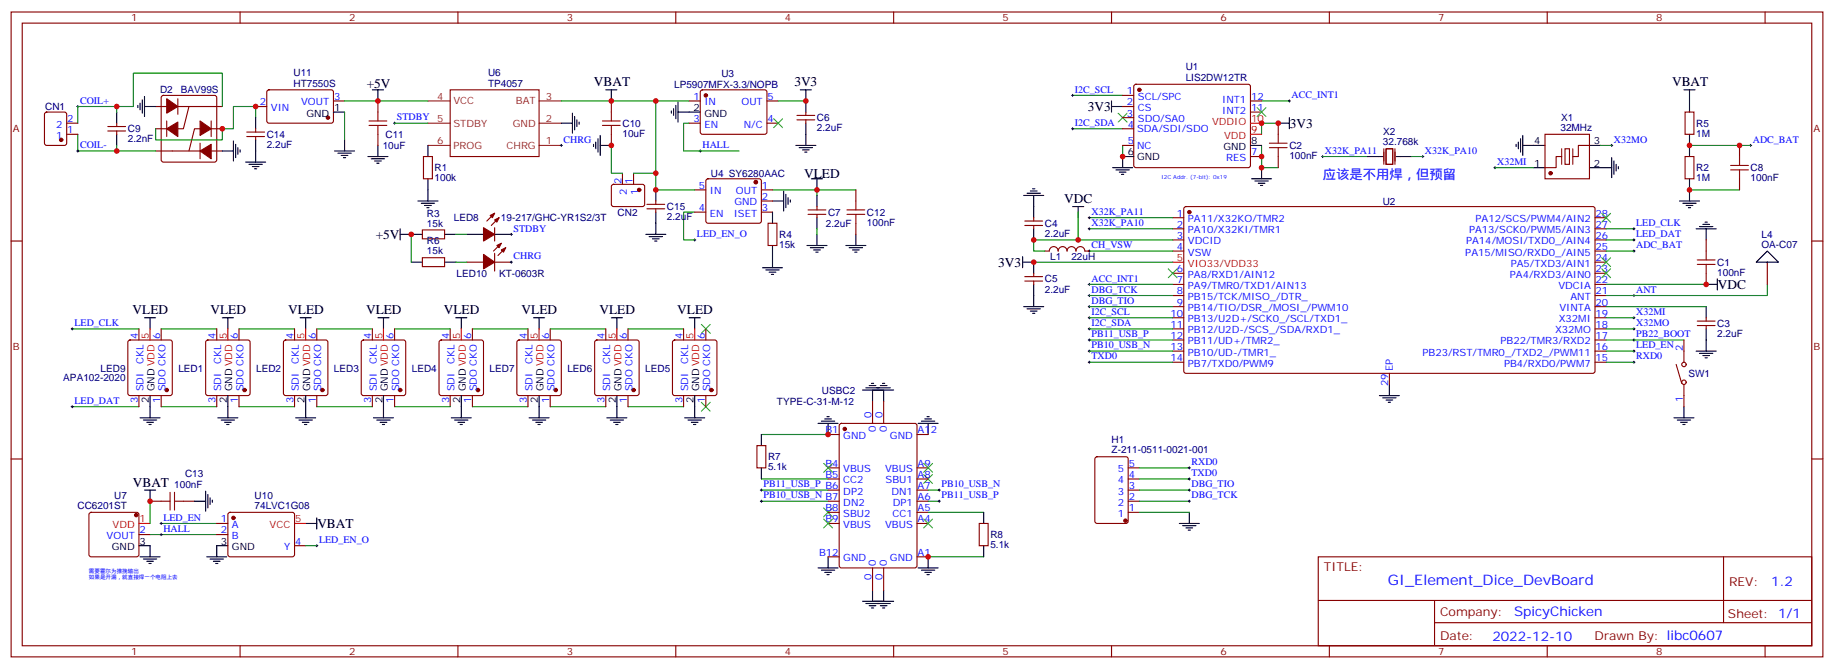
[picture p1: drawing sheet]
<svg xmlns="http://www.w3.org/2000/svg" width="582mm" height="212mm" viewBox="0 0 582 212" stroke-linecap="round" stroke-linejoin="round" font-family="sans-serif">
<g fill="none" stroke="#008700" stroke-width=".35">
<path d="M37 33.8v1.8M70.6 33.8v-10.6h-28.3v10.6h-17.6v5.3M81.1 37.3v-3.5h-7v7.1h-3.5v3.5h-21.2v-3.5M109.4 32h26.4M109.4 35.6v8.8M125.2 39.1h10.6M178.2 32h40.5M208.1 32v28.3h12.4M218.7 39.1h-1.7v8.8h17.6M246.9 32h8.9M340.4 30.3h15.9M400.4 32h8.8"/>
<path d="M405.7 39.1h-5.3v3.5M24.7 42.6v5.3h24.7M37 46.1v1.8M194 46.1v8.9h3.6M201.1 55h7M340.4 40.9h15.9M356.3 46.1v3.6M400.4 46.1v7.1h5.3M419.8 49.7h14.1M448 49.7h3.6M474.5 53.2h12.3M508 46.1h3.5"/>
<path d="M536.2 46.1h19.4M130.5 74.4v8.8M144.6 74.4h3.6M220.5 67.3h-3.5v8.8h3.5M245.2 60.3h14.1v1.7M259.3 60.3h12.3M259.3 72.6v1.8M342.2 67.3v8.8M345.7 72.6h26.5M345.7 69.1h26.5M345.7 79.7h26.5M372.2 76.1h-44.1v3.6h3.5"/>
<path d="M509.8 72.6h8.8M509.8 79.7h8.8M509.8 76.1h8.8M536.2 60.3h15.9M144.6 83.2h3.6M328.1 83.2h44.1M345.7 93.8h26.5M345.7 97.3h26.5M345.7 90.2h26.5M509.8 90.2h31.7M509.8 97.3h31.7M560.9 90.2v3.6h-51.1"/>
<path d="M22.9 104.4h21.2M51.2 104.4h17.6M75.8 104.4h17.7M100.5 104.4h17.7M125.2 104.4h17.7M149.9 104.4h17.7M174.6 104.4h17.7M199.3 104.4h17.7M345.7 107.9h26.5M345.7 111.4h26.5M345.7 100.8h26.5M345.7 104.4h26.5"/>
<path d="M345.7 114.9h26.5M509.8 107.9h24.7M509.8 111.4h8.8M509.8 100.8h8.8M509.8 104.4h8.8M509.8 114.9h8.8M22.9 129h21.2M51.2 129h17.6M75.8 129h17.7M100.5 129h17.7M125.2 129h17.7M149.9 129h17.7"/>
<path d="M174.6 129h17.7M199.3 129h17.7M241.7 137.9h21.1M47.6 159v7.1M241.7 159h21.1M241.7 155.5h21.1M241.7 152h21.1M294.6 159h3.5M294.6 155.5h3.5M361.6 159h15.9M361.6 155.5h15.9M361.6 152h15.9"/>
<path d="M361.6 148.4h15.9M47.6 169.6h21.2M51.2 166.1h17.6M97 173.1h3.5M294.6 176.7h17.6M294.6 162.6h17.6M361.6 162.6h15.9"/>
</g>
<g fill="none" stroke="#3c3" stroke-width=".35">
<path d="M245.5 37.7l2.9 2.8M248.4 37.7l-2.9 2.8M354.9 35.9l2.8 2.8M357.7 35.9l-2.8 2.8M399 34.1l2.8 2.9M401.8 34.1l-2.8 2.9M508.4 67.7l2.8 2.8M511.2 67.7l-2.8 2.8M370.8 85.3l2.8 2.8M373.6 85.3l-2.8 2.8M508.4 85.3l2.8 2.8M508.4 81.8l2.8 2.8"/>
<path d="M511.2 85.3l-2.8 2.8M511.2 81.8l-2.8 2.8M222.6 102.9l2.8 2.9M225.4 102.9l-2.8 2.9M222.6 127.6l2.8 2.9M225.4 127.6l-2.8 2.9M261.4 147l2.8 2.9M264.2 147l-2.8 2.9M293.2 150.6l2.8 2.8M293.2 147l2.8 2.9M296 150.6l-2.8 2.8M296 147l-2.8 2.9"/>
<path d="M261.4 161.1l2.8 2.9M261.4 164.7l2.8 2.8M264.2 161.1l-2.8 2.9M264.2 164.7l-2.8 2.8M293.2 164.7l2.8 2.8M296 164.7l-2.8 2.8"/>
</g>
<g fill="none" stroke="#000" stroke-width=".32">
<path d="M24.3 33.8h.7M24.7 33.4v.7M124.9 39.1h.7M125.2 38.7v.7M340.1 30.3h.7M340.4 29.9v.7M408.9 32h.7M409.2 31.7v.7M24.3 47.9h.7M24.7 47.6v.7M177.8 46.1h.7M178.2 45.8v.7"/>
<path d="M221.9 47.9h.7M222.2 47.6v.7M340.1 40.9h.7M340.4 40.5v.7M419.5 49.7h.7M419.8 49.3v.7M451.2 49.7h.7M451.6 49.3v.7M474.1 53.2h.7M474.5 52.8v.8M511.2 46.1h.7M511.5 45.8v.7"/>
<path d="M555.3 46.1h.7M555.6 45.8v.7M161.9 74.4h.7M162.3 74v.7M220.1 76.1h.7M220.5 75.8v.7M345.4 72.6h.7M345.4 69.1h.7M345.4 79.7h.7M345.7 68.7v.7M345.7 72.2v.8M345.7 79.3v.7"/>
<path d="M518.2 72.6h.7M518.2 79.7h.7M518.2 76.1h.7M518.6 72.2v.8M518.6 75.8v.7M518.6 79.3v.7M161.9 83.2h.7M162.3 82.8v.7M345.4 93.8h.7M345.4 97.3h.7M345.4 90.2h.7M345.7 89.9v.7"/>
<path d="M345.7 93.4v.7M345.7 96.9v.7M518.2 93.8h.7M518.6 93.4v.7M22.6 104.4h.7M22.9 104v.7M345.4 107.9h.7M345.4 111.4h.7M345.4 100.8h.7M345.4 104.4h.7M345.4 114.9h.7M345.7 100.5v.7"/>
<path d="M345.7 104v.7M345.7 107.5v.7M345.7 111.1v.7M345.7 114.6v.7M518.2 107.9h.7M518.2 111.4h.7M518.2 100.8h.7M518.2 104.4h.7M518.2 114.9h.7M518.6 100.5v.7M518.6 104v.7M518.6 107.5v.7"/>
<path d="M518.6 111.1v.7M518.6 114.6v.7M22.6 129h.7M22.9 128.7v.7M241.3 155.5h.7M241.3 159h.7M241.7 155.2v.7M241.7 158.7v.7M297.7 155.5h.7M297.7 159h.7M298.1 155.2v.7M298.1 158.7v.7"/>
<path d="M377.1 155.5h.7M377.1 159h.7M377.1 152h.7M377.1 148.4h.7M377.5 148.1v.7M377.5 151.6v.7M377.5 155.2v.7M377.5 158.7v.7M50.8 166.1h.7M50.8 169.6h.7M51.2 165.7v.7M51.2 169.3v.7"/>
<path d="M100.2 173.1h.7M100.5 172.8v.7"/>
</g>
<g fill="none" stroke="#000" stroke-width=".35">
<path d="M37 35.6v3.5M43.7 33.4v.7M44.4 32.7v2.2M45.2 31.7v4.2M45.9 33.8h3.5M45.9 30.6v6.4M81.1 37.3v3.6M105.8 35.6h3.6M118.2 28.5h3.5M119.9 28.5v3.5M178.2 39.1h3.5M181.7 35.9v6.4"/>
<path d="M182.4 37v4.2M183.1 38v2.1M183.8 38.7v.7M192.3 28.5h3.5M194 28.5v3.5M213.1 35.2v.7M213.8 34.5v2.1M214.5 33.4v4.3M215.2 35.6h7M215.2 32.4v6.3M254 28.5h3.5M255.8 28.5v7.1"/>
<path d="M255.8 39.1v7M352.8 33.8h3.5M352.8 32v3.6M405.7 39.1h3.5M409.2 37.3v3.6M534.5 28.5h3.5M536.2 28.5v7.1M37 42.6v3.5M70.6 47.9h3.5M74.1 44.7v6.4M74.8 45.8v4.2M75.5 46.8v2.2"/>
<path d="M76.2 47.6v.7M78 51.4h6.3M79 52.1h4.3M80.1 52.8h2.1M80.8 53.6h.7M81.1 44.4v7M106.2 47.9h6.3M107.2 48.6h4.3M108.3 49.3h2.1M109 50h.7M109.4 44.4v3.5M116.8 49.7h6.3"/>
<path d="M117.8 50.4h4.3M118.9 51.1h2.1M119.6 51.8h.7M119.9 46.1v3.6M135.8 46.1v3.6M135.8 56.7v7.1M188.4 45.8v.7M189.1 45.1v2.1M189.8 44v4.3M190.5 46.1h3.5M190.5 43v6.3M252.6 46.1h6.3"/>
<path d="M253.6 46.8h4.3M254.7 47.6h2.1M255.4 48.3h.7M257.5 56.7h3.6M259.3 56.7v3.6M327.7 59.9h.7M353.1 53.2h6.4M354.2 53.9h4.2M355.2 54.6h2.2M356 55.3h.7M359.8 49.7h-3.5v3.5M396.9 46.1h3.5"/>
<path d="M397.2 56.7h6.4M398.3 57.4h4.2M399.3 58.1h2.2M400 58.8h.8M400.4 53.2v3.5M433.9 49.7h5M443.1 49.7h4.9M481.2 45.8v.7M481.9 45.1v2.1M482.6 44v4.3M483.3 46.1h7.1M483.3 43v6.3"/>
<path d="M486.8 53.2h3.6M504.5 53.2h7M504.5 46.1h3.5M511.5 50v6.4M512.2 51.1v4.2M512.9 52.1v2.2M513.6 52.8v.8M536.2 42.6v7.1M536.2 56.7v7.1M127 74.4h7.1M127 72.6v3.5M132.6 63.8h6.4"/>
<path d="M133.7 64.5h4.2M134.8 65.2h2.1M135.5 65.9h.7M141.1 74.4h3.5M148.2 74.4h5.3M157 74.4h5.3M205 74.4h6.3M206 75.1h4.3M207.1 75.8h2.1M207.8 76.5h.7M208.1 60.3v3.5M208.1 67.3v7.1"/>
<path d="M245.2 63.8h3.5M245.2 67.3v3.5M245.2 77.9v7M248.7 60.6v6.4M249.4 61.7v4.2M250.1 62.7v2.1M250.8 63.4v.7M256.1 77.9h6.4M257.2 78.6h4.2M258.2 79.3h2.1M259.3 62v3.5M259.3 69.1v3.5"/>
<path d="M259.3 74.4v3.5M268.5 77.9h6.3M269.5 78.6h4.3M270.6 79.3h2.1M271.6 74.4v3.5M324.9 62h6.4M326 61.3h4.2M327 60.6h2.1M328.1 62v7.1M328.1 72.6v3.5M340.4 65.5h3.6M342.2 65.5v3.6"/>
<path d="M533 63.8h6.4M534.1 64.5h4.2M535.2 65.2h2.1M535.9 65.9h.7M538.3 72.6h6.4M539.4 71.9h4.2M540.5 71.2h2.1M541.2 70.5h.7M541.5 72.6v3.5M130.5 83.2h3.6M141.1 83.2h3.5M242 84.9h6.4"/>
<path d="M243.1 85.7h4.2M244.1 86.4h2.1M244.8 87.1h.7M258.9 80h.7M271.3 80h.7M324.6 83.2h3.5v3.5M324.6 81.4v3.5M324.9 97.3h6.4M326 98h4.2M327 98.7h2.1M327.7 99.4h.7M328.1 90.2v7.1"/>
<path d="M541.5 97.3v3.5M541.5 90.2h3.5M545 88.5v3.5M557.4 83.2l3.5-3.5 3.5 3.5zM45.9 100.8h3.5M47.6 100.8v3.6M70.6 100.8h3.5M72.3 100.8v3.6M95.2 100.8h3.6M97 100.8v3.6M119.9 100.8h3.6M121.7 100.8v3.6"/>
<path d="M144.6 100.8h3.6M146.4 100.8v3.6M169.3 100.8h3.6M171.1 100.8v3.6M194 100.8h3.6M195.8 100.8v3.6M218.7 100.8h3.5M220.5 100.8v3.6M538.3 111.4h6.4M539.4 112.1h4.2M540.5 112.8h2.1M541.2 113.5h.7"/>
<path d="M541.5 104.4v7M44.4 132.6h6.4M45.5 133.3h4.2M46.6 134h2.1M47.3 134.7h.7M47.6 125.5v7.1M69.1 132.6h6.4M70.2 133.3h4.2M71.3 134h2.1M72 134.7h.7M72.3 125.5v7.1M93.8 132.6h6.4"/>
<path d="M94.9 133.3h4.2M96 134h2.1M96.7 134.7h.7M97 125.5v7.1M118.5 132.6h6.4M119.6 133.3h4.2M120.6 134h2.2M121.4 134.7h.7M121.7 125.5v7.1M143.2 132.6h6.4M144.3 133.3h4.2M145.3 134h2.2"/>
<path d="M146 134.7h.8M146.4 125.5v7.1M167.9 132.6h6.4M169 133.3h4.2M170 134h2.2M170.7 134.7h.7M171.1 125.5v7.1M192.6 132.6h6.4M193.7 133.3h4.2M194.7 134h2.1M195.4 134.7h.7M195.8 125.5v7.1"/>
<path d="M217.3 132.6h6.4M218.4 133.3h4.2M219.4 134h2.1M220.1 134.7h.7M220.5 125.5v7.1M241.7 137.9v3.5M259.6 134.3h6.4M260.7 133.6h4.2M261.8 132.9h2.1M262.5 132.2h.7M262.8 134.3v3.6M273.8 123.8h9.8"/>
<path d="M274.8 123h7.8M275.9 122.3h2.1M276.6 121.6h.7M276.9 123.8v3.5M279.4 122.3h2.1M280.1 121.6h.7M280.5 123.8v3.5M291.4 134.3h6.3M292.5 133.6h4.2M293.5 132.9h2.1M294.2 132.2h.7M294.6 134.3v3.6"/>
<path d="M437.8 125.5h6.3M438.9 126.2h4.2M439.9 126.9h2.1M440.6 127.6h.7M441 122v3.5M531.3 132.6h6.3M532.3 133.3h4.3M533.4 134h2.1M534.1 134.7h.7M534.5 129v3.6M45.9 155.5h3.5M47.6 155.5v3.5"/>
<path d="M61.7 159h3.6M65.3 155.9v6.3M66 156.9v4.2M66.7 158v2.1M67.4 158.7v.7M241.7 148.4v3.6M44.1 173.1h3.5v3.6M44.4 176.7h6.4M45.5 177.4h4.2M46.6 178.1h2.1M47.3 178.8h.7M65.6 176.7h6.4"/>
<path d="M66.7 177.4h4.2M67.7 178.1h2.1M68.4 178.8h.7M72.3 173.1h-3.5v3.6M97 166.1h3.5M100.5 164.3v3.6M262.8 176.7v3.5M294.6 176.7v3.5M312.2 162.6v3.5M312.2 173.1v3.6M374.3 166.1h6.3M375.4 166.8h4.2"/>
<path d="M376.4 167.5h2.1M377.1 168.2h.7M377.5 162.6v3.5M259.6 180.2h6.4M260.7 180.9h4.2M261.8 181.6h2.1M262.5 182.3h.7M273.8 190.8h9.8M274.8 191.5h7.8M275.9 192.2h2.1M276.6 192.9h.7M276.9 187.3v3.5"/>
<path d="M279.4 192.2h2.1M280.1 192.9h.7M280.5 187.3v3.5M291.4 180.2h6.3M292.5 180.9h4.2M293.5 181.6h2.1M294.2 182.3h.7"/>
</g>
<g fill="none" stroke="#870000" stroke-width=".35">
<path d="M3.5 3.8h575.1v204.6h-575.1zM7.1 7.3h567.9v197.6h-567.9zM76.2 3.8v3.5M145.3 3.8v3.5M214.5 3.8v3.5M283.6 3.8v3.5M352.8 3.8v3.5M421.9 3.8v3.5M491.1 3.8v3.5M560.2 3.8v3.5M14.3 35.8l.5-.2h5.7l.6 .4 .1 9.4-.5 .7h-5.9l-.6-.4-.1-9.4zM21.2 39.1h3.5"/>
<path d="M37 39.1v1M49.4 33.8h5.3M51.4 30.5l.5-.2h16.2l.5 .2 .2 .5v19.7l-.2 .5-.5 .2h-16.2l-.5-.2-.2-.5v-19.7zM52.9 38.4v4.9M56.4 33.8h14.2M56.4 31.3v5M60 33.8l-1.8 7.1h-1.8M67 38.4v4.9M81.1 33.8h3.6M84.9 28.7l.5-.2 20 .1 .4 .6v9.5l-.7 .4-20-.1-.4-.6v-9.2zM105.8 32h3.6M119.9 32v3.6"/>
<path d="M142.9 28.5h28.2v21.2h-28.2zM194 32v3.6M218.7 32h3.5M218.7 39.1h3.5M222.5 28.7l.5-.2 20 .1 .4 .6v13l-.7 .4-20-.1-.5-.6v-12.7zM243.4 32h3.5M243.4 39.1h3.5M252.9 38h5.7M252.9 36.6h5.7M255.8 35.6v1M255.8 38v1.1M356.3 30.3h3.5"/>
<path d="M356.3 33.8h3.5M356.3 37.3h3.5M360.1 26.9l.4-.2h35.7l.5 .2 .2 .5-.1 25.4-.6 .4-35.9-.1-.5-.6v-25.1zM396.9 35.6h3.5M396.9 32h3.5M405.7 39.1v3.5M534.8 35.6h2.8v7h-2.8zM21.2 42.6h3.5M34.2 41.6h5.7M34.2 40.1h5.7M37 41.6v1M49.4 40.9h5.3"/>
<path d="M49.4 47.9h14.1M63.5 45.4v5M63.9 40.9h-2.2l-1.7 7M65.3 40.9h5.3M65.3 47.9h5.3M78.3 43.3h5.7M78.3 41.9h5.7M81.1 40.9v1M81.1 43.3v1.1M119.9 42.6v3.5M134.4 49.7h2.8v7h-2.8zM194 42.6v3.5"/>
<path d="M194.3 58.7l.4-.2h9.5l.4 .7-.1 5.9-.6 .4h-9.4l-.5-.7v-5.6zM197.6 55v3.5M201.1 55v3.5M224.2 56.9l.5-.2h16.2l.5 .2 .3 .5v12.7l-.3 .5-.5 .2h-16.2l-.5-.2-.2-.5v-12.7zM356.3 40.9h3.5M356.3 46.1h3.5M396.9 49.7h3.5M405.7 49.7v3.5M439.2 47.2v4.9M439.9 47.2h2.1v4.9h-2.1zM442.7 47.2v4.9M490.4 42.6h14.1v14.1h-14.1z"/>
<path d="M495.7 49.7h-1.8v3.5h-3.5M496.7 47.2h1.4v4.9h-1.4zM504.5 46.1h-3.6v3.6h-1.7M534.8 49.7h2.8v7h-2.8zM552.1 46.1v3.6M552.1 56.7v3.6M3.5 76.5h3.6M134.1 73h7v2.8h-7zM157 67.7l-2.5 2.4M157 72.2v4.3M158.4 69.1l-2.5 2.4M159.1 77.2l-2.5 2.5"/>
<path d="M160.5 78.6l-2.5 2.5M205.3 66.3h5.7M205.3 64.8h5.7M208.1 63.8v1M208.1 66.3v1M220.5 60.3h3.5M220.5 67.3h3.5M241.7 60.3h3.5M241.7 63.8h3.5M241.7 67.3h3.5M243.8 70.8h2.8v7.1h-2.8zM256.5 68h5.6"/>
<path d="M256.5 66.6h5.6M259.3 65.5v1.1M259.3 68v1.1M271.6 60.3v3.5M271.6 70.8v3.6M325.3 71.5h5.6M325.3 70.1h5.6M328.1 69.1v1M328.1 71.5v1.1M331.6 79.7h1.4a1.41 1.41 0 0 1 1.4-1.5 1.41 1.41 0 0 1 1.4 1.5 1.41 1.41 0 0 1 1.5-1.5 1.41 1.41 0 0 1 1.4 1.5 1.41 1.41 0 0 1 1.4-1.5 1.41 1.41 0 0 1 1.4 1.5 1.41 1.41 0 0 1 1.4-1.5 1.41 1.41 0 0 1 1.4 1.5h1.4M372.2 69.1h3.5M372.2 72.6h3.5"/>
<path d="M372.2 76.1h3.5M372.2 79.7h3.5M375.9 65.8l.5-.3 129.4 .1 .4 .7v51.7l-.7 .5-129.4-.1-.4-.6v-51.5zM506.2 69.1h3.6M506.2 72.6h3.6M506.2 76.1h3.6M506.2 79.7h3.6M541.5 76.1v3.6M575 76.5h3.6M134.1 81.8h7v2.8h-7zM148.2 83.2h5.3M157 83.2h5.3"/>
<path d="M157 80.4v5.6M325.3 89.2h5.6M325.3 87.8h5.6M328.1 86.7v1.1M328.1 89.2v1M372.2 86.7h3.5M372.2 90.2h3.5M372.2 93.8h3.5M372.2 97.3h3.5M506.2 83.2h3.6M506.2 86.7h3.6M506.2 90.2h3.6"/>
<path d="M506.2 93.8h3.6M506.2 97.3h3.6M541.5 86.7v3.5M560.9 83.2v7M40.8 108.1l.5-.2h12.7l.5 .2 .2 .5v16.2l-.3 .5-.4 .2h-12.7l-.5-.2-.2-.5v-16.2zM44.1 104.4v3.5M51.2 104.4v3.5M65.5 108.1l.5-.2h12.7l.5 .2 .2 .5v16.2l-.3 .5-.4 .2h-12.7l-.5-.2-.2-.5v-16.2zM68.8 104.4v3.5M75.8 104.4v3.5M90.2 108.1l.5-.2h12.7l.5 .2 .2 .5v16.2l-.3 .5-.4 .2h-12.7l-.5-.2-.2-.5v-16.2zM93.5 104.4v3.5"/>
<path d="M100.5 104.4v3.5M114.9 108.1l.5-.2h12.7l.5 .2 .2 .5v16.2l-.3 .5-.4 .2h-12.7l-.5-.2-.2-.5v-16.2zM118.2 104.4v3.5M125.2 104.4v3.5M139.6 108.1l.5-.2h12.7l.5 .2 .2 .5v16.2l-.3 .5-.4 .2h-12.7l-.5-.2-.3-.5v-16.2zM142.9 104.4v3.5M149.9 104.4v3.5M164.3 108.1l.4-.2h12.7l.5 .2 .3 .5v16.2l-.3 .5-.5 .2h-12.7l-.5-.2-.2-.5v-16.2zM167.6 104.4v3.5M174.6 104.4v3.5M189 108.1l.4-.2h12.7l.5 .2 .2 .5v16.2l-.2 .5-.5 .2h-12.7l-.5-.2-.2-.5v-16.2zM192.3 104.4v3.5"/>
<path d="M199.3 104.4v3.5M213.7 108.1l.4-.2h12.7l.5 .2 .2 .5v16.2l-.2 .5-.5 .2h-12.7l-.5-.2-.2-.5v-16.2zM217 104.4v3.5M224 104.4v3.5M372.2 100.8h3.5M372.2 104.4h3.5M372.2 107.9h3.5M372.2 111.4h3.5M372.2 114.9h3.5M441 118.5v3.5M506.2 100.8h3.6M506.2 104.4h3.6"/>
<path d="M506.2 107.9h3.6M506.2 111.4h3.6M506.2 114.9h3.6M532 115.6l1.8 6M534.5 107.9v7M538.7 103.3h5.6M538.7 101.9h5.6M541.5 100.8v1.1M541.5 103.3v1.1M44.1 125.5v3.5M51.2 125.5v3.5M68.8 125.5v3.5"/>
<path d="M75.8 125.5v3.5M93.5 125.5v3.5M100.5 125.5v3.5M118.2 125.5v3.5M125.2 125.5v3.5M142.9 125.5v3.5M149.9 125.5v3.5M167.6 125.5v3.5M174.6 125.5v3.5M192.3 125.5v3.5M199.3 125.5v3.5M217 125.5v3.5"/>
<path d="M224 125.5v3.5M262.8 137.9h3.5M266.6 134.5l.5-.2h23.2l.7 .5v44.7l-.4 .6-23.5 .1-.7-.5-.1-44.7zM276.9 127.3v7M280.5 127.3v7M291 137.9h3.6M534.5 122v7M3.5 145.6h3.6M47.6 159h3.6M58.2 159h3.5M240.2 141.4h2.9v7h-2.9zM262.8 159h3.5"/>
<path d="M262.8 148.4h3.5M262.8 152h3.5M262.8 155.5h3.5M291 159h3.6M291 148.4h3.6M291 152h3.6M291 155.5h3.6M347.7 145.1l.5-.2h9.2l.6 .5 .1 20-.5 .6-9.4 .1-.7-.5v-20zM358.1 159h3.5M358.1 148.4h3.5M358.1 152h3.5M358.1 155.5h3.5"/>
<path d="M575 145.6h3.6M28.5 162.8l.4-.2h14.5l.5 .2 .2 .5v12.7l-.2 .5-.5 .2h-14.5l-.5-.3-.2-.4v-12.7zM44.1 169.6h3.5M68.8 169.6h3.5M68.8 166.1h3.5M72.6 162.8l.4-.2h20.1l.4 .7-.1 12.9-.6 .5-20-.1-.5-.6v-12.7zM93.5 173.1h3.5M262.8 166.1h3.5M262.8 162.6h3.5M262.8 176.7h3.5M291 166.1h3.6M291 162.6h3.6"/>
<path d="M291 176.7h3.6M310.8 166.1h2.8v7h-2.8zM358.1 162.6h3.5M418.4 176.7h156.6v28.2h-156.6zM547 176.7v20.9M276.9 180.2v7.1M280.5 180.2v7.1M418.4 190.5h156.5M455.3 197.6h119.6M455.3 190.5v14.1M76.2 204.9v3.5M145.3 204.9v3.5"/>
<path d="M214.5 204.9v3.5M283.6 204.9v3.5M352.8 204.9v3.5M421.9 204.9v3.5M491.1 204.9v3.5M560.2 204.9v3.5"/>
<circle cx="534.5" cy="115.6" r=".71"/>
<circle cx="534.5" cy="121.3" r=".71"/>
</g>
<g fill="#870000" stroke="#870000" stroke-width=".35">
<path d="M63.5 47.9l3.5-2.1v4.6z"/>
<path d="M63.5 38.4l3.5 2.5-3.5 2.1z"/>
<path d="M52.9 40.9l3.5-2.2v4.6z"/>
<path d="M52.9 31.3l3.5 2.5-3.5 2.1z"/>
<path d="M153.5 72.2l3.5 2.2-3.5 2.1z"/>
<path d="M157 69.8l1.4-.7-.7 1.4z"/>
<path d="M155.6 68.4l1.4-.7-.7 1.4z"/>
<path d="M159.1 79.3l1.4-.7-.7 1.4z"/>
<path d="M157.7 77.9l1.4-.7-.7 1.4z"/>
<path d="M153.5 80.7l3.5 2.5-3.5 2.1z"/>
<circle cx="361.6" cy="28.5" r=".53"/>
<circle cx="377.5" cy="67.3" r=".53"/>
<circle cx="492.1" cy="55" r=".53"/>
<circle cx="176.4" cy="123.8" r=".53"/>
<circle cx="201.1" cy="123.8" r=".53"/>
<circle cx="225.8" cy="123.8" r=".53"/>
<circle cx="151.7" cy="123.8" r=".53"/>
<circle cx="74.1" cy="164.3" r=".53"/>
<circle cx="239.9" cy="57.8" r=".53"/>
<circle cx="104.1" cy="37.3" r=".53"/>
<circle cx="224" cy="30.3" r=".53"/>
<circle cx="43.2" cy="163.4" r=".53"/>
<circle cx="127" cy="123.8" r=".53"/>
<circle cx="102.3" cy="123.8" r=".53"/>
<circle cx="77.6" cy="123.8" r=".53"/>
<circle cx="52.9" cy="123.8" r=".53"/>
<circle cx="268.1" cy="136.1" r=".53"/>
<circle cx="357.2" cy="165.2" r=".53"/>
<circle cx="19.4" cy="44.4" r=".53"/>
<circle cx="202.8" cy="60.3" r=".53"/>
</g>
<g fill="none" stroke="#f00" stroke-width=".35">
<path d="M396.9 39.1h3.5M396.9 42.6h3.5M372.2 83.2h3.5M47.6 104.4v3.5M72.3 104.4v3.5M97 104.4v3.5M121.7 104.4v3.5M146.4 104.4v3.5M171.1 104.4v3.5M195.8 104.4v3.5M220.5 104.4v3.5M44.1 166.1h3.5"/>
<path d="M93.5 166.1h3.5"/>
</g>
<path d="M495.7 47.2v4.9M499.2 47.2v4.9" fill="none" stroke="#871200" stroke-width=".35"/>
<path d="M135.8 39.1h7.1M135.8 32h7.1M171.1 39.1h7.1M171.1 32h7.1M135.8 46.1h7.1M171.1 46.1h7.1" fill="none" stroke="#8c2424" stroke-width=".35"/>
<g fill="none" stroke="#a10000" stroke-width=".35">
<path d="M117.1 39.8h5.7M117.1 38.4h5.7M119.9 35.6v2.8M119.9 39.8v2.8M191.2 39.8h5.6M191.2 38.4h5.6M194 35.6v2.8M194 39.8v2.8M402.9 45.4h5.6M402.9 46.8h5.6M405.7 42.6v2.8M405.7 46.8v2.9"/>
<path d="M549.3 52.5h5.6M549.3 53.9h5.6M552.1 49.7v2.8M552.1 53.9v2.8M268.8 68h5.7M268.8 66.6h5.7M271.6 63.8v2.8M271.6 68v2.8M541.5 79.7v2.8M538.7 82.5h5.6M538.7 83.9h5.6M541.5 83.9v2.8"/>
<path d="M51.2 159h2.8M54 156.2v5.7M55.4 156.2v5.7M55.4 159h2.8"/>
</g>
<g fill="#c00">
<circle cx="356.3" cy="49.7" r=".88"/>
<circle cx="400.4" cy="39.1" r=".88"/>
<circle cx="400.4" cy="49.7" r=".88"/>
<circle cx="342.2" cy="76.1" r=".88"/>
<circle cx="119.9" cy="32" r=".88"/>
<circle cx="70.6" cy="40.9" r=".88"/>
<circle cx="194" cy="32" r=".88"/>
<circle cx="37" cy="33.8" r=".88"/>
<circle cx="37" cy="47.9" r=".88"/>
<circle cx="208.1" cy="32" r=".88"/>
<circle cx="328.1" cy="76.1" r=".88"/>
<circle cx="328.1" cy="83.2" r=".88"/>
<circle cx="255.8" cy="32" r=".88"/>
<circle cx="47.6" cy="159" r=".88"/>
<circle cx="541.5" cy="90.2" r=".88"/>
<circle cx="552.1" cy="46.1" r=".88"/>
<circle cx="405.7" cy="39.1" r=".88"/>
<circle cx="400.4" cy="53.2" r=".88"/>
<circle cx="81.1" cy="33.8" r=".88"/>
<circle cx="536.2" cy="46.1" r=".88"/>
<circle cx="536.2" cy="60.3" r=".88"/>
<circle cx="259.3" cy="60.3" r=".88"/>
<circle cx="130.5" cy="74.4" r=".88"/>
<circle cx="262.8" cy="137.9" r=".88"/>
<circle cx="294.6" cy="176.7" r=".88"/>
<circle cx="208.1" cy="55" r=".88"/>
<circle cx="194" cy="46.1" r=".88"/>
<circle cx="208.1" cy="60.3" r=".88"/>
</g>
<text font-size="4.6" fill="#00f" x="440.5" y="185.7">GI_Element_Dice_DevBoard</text>
<g font-size="4.2">
<text x="116.4" y="27.8">+5V</text>
<text x="188.5" y="27.4">VBAT</text>
<text x="252.1" y="27.4">3V3</text>
<text x="530.7" y="27.4">VBAT</text>
<text x="345.3" y="35.2">3V3</text>
<text x="409.4" y="40.5">3V3</text>
<text x="255.2" y="56.3">VLED</text>
<text x="337.7" y="64.4">VDC</text>
<text x="119.2" y="75.8">+5V</text>
<text x="316.8" y="84.6">3V3</text>
<text x="545.2" y="91.7">VDC</text>
<text x="42.1" y="99.7">VLED</text>
<text x="66.8" y="99.7">VLED</text>
<text x="91.5" y="99.7">VLED</text>
<text x="116.2" y="99.7">VLED</text>
<text x="140.9" y="99.7">VLED</text>
<text x="165.6" y="99.7">VLED</text>
<text x="190.3" y="99.7">VLED</text>
<text x="215" y="99.7">VLED</text>
<text x="42.2" y="154.4">VBAT</text>
<text x="100.7" y="167.5">VBAT</text>
</g>
<g font-size="4.2" fill="#00f">
<text x="419.8" y="56.7">应该是不用焊，但预留</text>
<text x="562.2" y="185.9">1.2</text>
<text x="480.6" y="195.5">SpicyChicken</text>
<text x="473.6" y="203.3">2022-12-10</text>
</g>
<g font-size="3.9" fill="#800">
<text x="420.2" y="181.3">TITLE:</text>
<text x="548.8" y="185.9">REV:</text>
<text x="457.1" y="195.5">Company:</text>
<text x="548.4" y="196.1">Sheet: 1/1</text>
<text x="457.1" y="203.1">Date:</text>
<text x="506.1" y="203.2">Drawn By: libc0607</text>
</g>
<g font-size="3.2" fill="#800">
<text x="41.6" y="6.8">1</text>
<text x="110.8" y="6.8">2</text>
<text x="179.9" y="6.8">3</text>
<text x="249.1" y="6.8">4</text>
<text x="318.2" y="6.8">5</text>
<text x="387.3" y="6.8">6</text>
<text x="456.5" y="6.8">7</text>
<text x="525.6" y="6.8">8</text>
<text x="4.1" y="41.9">A</text>
<text x="575.6" y="41.9">A</text>
<text x="4.1" y="111.1">B</text>
<text x="575.6" y="111.1">B</text>
<text x="41.6" y="207.9">1</text>
<text x="110.8" y="207.9">2</text>
<text x="179.9" y="207.9">3</text>
<text x="249.1" y="207.9">4</text>
<text x="318.2" y="207.9">5</text>
<text x="387.3" y="207.9">6</text>
<text x="456.5" y="207.9">7</text>
<text x="525.6" y="207.9">8</text>
</g>
<g font-size="3.2" fill="#000080">
<text x="376.3" y="22.4">U1</text>
<text x="50.8" y="29.6">D2</text>
<text x="57.4" y="29.6">BAV99S</text>
<text x="93.1" y="27.4">HT7550S</text>
<text x="93.1" y="24.3">U11</text>
<text x="154.9" y="27.4">TP4057</text>
<text x="154.9" y="24.2">U6</text>
<text x="214" y="27.9">LP5907MFX-3.3/NOPB</text>
<text x="229" y="24.4">U3</text>
<text x="376.3" y="25.6">LIS2DW12TR</text>
<text x="14.3" y="35">CN1</text>
<text x="40.6" y="42">C9</text>
<text x="197.6" y="40.2">C10</text>
<text x="259.3" y="41.7">2.2uF</text>
<text x="259.3" y="38.5">C6</text>
<text x="495.3" y="41.5">32MHz</text>
<text x="495.5" y="38.2">X1</text>
<text x="538.3" y="40.2">R5</text>
<text x="40.6" y="45.2">2.2nF</text>
<text x="84.7" y="47">2.2uF</text>
<text x="84.7" y="43.7">C14</text>
<text x="121.5" y="47.3">10uF</text>
<text x="122.3" y="43.8">C11</text>
<text x="197.6" y="43.4">10uF</text>
<text x="409.2" y="47.3">C2</text>
<text x="438.9" y="46.1">32.768k</text>
<text x="439" y="42.9">X2</text>
<text x="538.3" y="43.4">1M</text>
<text x="409.2" y="50.4">100nF</text>
<text x="137.9" y="57.5">100k</text>
<text x="137.9" y="54.4">R1</text>
<text x="225.6" y="56.1">U4 SY6280AAC</text>
<text x="538.3" y="57.6">1M</text>
<text x="538.3" y="54.3">R2</text>
<text x="555.6" y="57.5">100nF</text>
<text x="555.6" y="54.3">C8</text>
<text x="438.9" y="64.9">U2</text>
<text x="135.5" y="71.9">15k</text>
<text x="135.5" y="68.7">R3</text>
<text x="144.1" y="70.2">LED8</text>
<text x="159" y="70.2">19-217/GHC-YR1S2/3T</text>
<text x="196" y="68.5">CN2</text>
<text x="211.7" y="69.9">2.2uF</text>
<text x="211.7" y="66.7">C15</text>
<text x="262.1" y="72">2.2uF</text>
<text x="262.8" y="68.4">C7</text>
<text x="275.2" y="71.6">100nF</text>
<text x="275.2" y="68.5">C12</text>
<text x="331.6" y="72">C4</text>
<text x="135.5" y="77.5">R6</text>
<text x="247.3" y="75.5">R4</text>
<text x="331.6" y="75.2">2.2uF</text>
<text x="559.1" y="75.4">L4</text>
<text x="135.5" y="80.7">15k</text>
<text x="247.3" y="78.7">15k</text>
<text x="333.3" y="82.5">L1</text>
<text x="340" y="82.5">22uH</text>
<text x="559.1" y="78.6">OA-C07</text>
<text x="144.9" y="87.8">LED10</text>
<text x="158.4" y="87.8">KT-0603R</text>
<text x="331.6" y="89.6">C5</text>
<text x="545" y="87.5">100nF</text>
<text x="545" y="84.4">C1</text>
<text x="331.6" y="92.8">2.2uF</text>
<text x="545" y="106.9">2.2uF</text>
<text x="545" y="103.7">C3</text>
<text x="31.9" y="117.9">LED9</text>
<text x="56.6" y="117.9">LED1</text>
<text x="81.3" y="117.9">LED2</text>
<text x="106" y="117.9">LED3</text>
<text x="130.7" y="117.9">LED4</text>
<text x="155.4" y="117.9">LED7</text>
<text x="180.1" y="117.9">LED6</text>
<text x="204.8" y="117.9">LED5</text>
<text x="535.9" y="119.6">SW1</text>
<text x="20.1" y="121">APA102-2020</text>
<text x="260.9" y="124.9">USBC2</text>
<text x="246.6" y="128.4">TYPE-C-31-M-12</text>
<text x="352.8" y="143.9">Z-211-0511-0021-001</text>
<text x="352.8" y="140.7">H1</text>
<text x="243.8" y="149.2">5.1k</text>
<text x="243.8" y="146">R7</text>
<text x="55.3" y="154.9">100nF</text>
<text x="58.7" y="151.4">C13</text>
<text x="24.6" y="161.5">CC6201ST</text>
<text x="36.2" y="158.4">U7</text>
<text x="80.8" y="161.4">74LVC1G08</text>
<text x="80.8" y="158.2">U10</text>
<text x="314.3" y="173.9">5.1k</text>
<text x="314.3" y="170.7">R8</text>
</g>
<g font-size="3.2" fill="#00f">
<text x="341.1" y="29.4">I2C_SCL</text>
<text x="357.6" y="29.9">1</text>
<text x="25.4" y="32.9">COIL+</text>
<text x="82.5" y="33.4">2</text>
<text x="86" y="35.2">VIN</text>
<text x="95.6" y="33.4">VOUT</text>
<text x="106" y="31.7">3</text>
<text x="220.1" y="31.7">1</text>
<text x="223.6" y="33.4">IN</text>
<text x="235.3" y="33.4">OUT</text>
<text x="243.6" y="31.7">5</text>
<text x="357.6" y="33.4">2</text>
<text x="361.1" y="31.7">SCL/SPC</text>
<text x="361.1" y="35.2">CS</text>
<text x="387.9" y="32.7">INT1</text>
<text x="397.1" y="35.2">11</text>
<text x="397.1" y="31.7">12</text>
<text x="409.9" y="31.2">ACC_INT1</text>
<text x="17.8" y="40.5">2</text>
<text x="21.3" y="38.7">2</text>
<text x="125.9" y="38.2">STDBY</text>
<text x="220.1" y="38.7">3</text>
<text x="223.6" y="40.5">EN</text>
<text x="236.1" y="40.5">N/C</text>
<text x="243.6" y="38.7">4</text>
<text x="341.1" y="40">I2C_SDA</text>
<text x="357.6" y="37">3</text>
<text x="358" y="40.5">4</text>
<text x="360.9" y="41.9">SDA/SDI/SDO</text>
<text x="361.1" y="38.7">SDO/SA0</text>
<text x="387.9" y="36.3">INT2</text>
<text x="17.8" y="44">1</text>
<text x="21.3" y="42.3">1</text>
<text x="25.4" y="47">COIL-</text>
<text x="178.9" y="45.3">CHRG</text>
<text x="223" y="47">HALL</text>
<text x="358" y="45.8">5</text>
<text x="360.9" y="47.2">NC</text>
<text x="512.2" y="45.3">X32MO</text>
<text x="556.3" y="45.3">ADC_BAT</text>
<text x="389.2" y="51.1">RES</text>
<text x="397.1" y="49.3">7</text>
<text x="420.5" y="48.8">X32K_PA11</text>
<text x="452.3" y="48.8">X32K_PA10</text>
<text x="475.2" y="52.3">X32MI</text>
<text x="197.2" y="58.3" transform="rotate(-90 197.2 58.3)">2</text>
<text x="200.7" y="58.3" transform="rotate(-90 200.7 58.3)">1</text>
<text x="221.8" y="59.9">5</text>
<text x="241.8" y="59.9">1</text>
<text x="199" y="61.8" transform="rotate(-90 199 61.8)">2</text>
<text x="202.5" y="61.8" transform="rotate(-90 202.5 61.8)">1</text>
<text x="225.3" y="61.7">IN</text>
<text x="233.1" y="65.2">GND</text>
<text x="233.6" y="61.7">OUT</text>
<text x="241.8" y="63.4">2</text>
<text x="221.8" y="67">4</text>
<text x="225.3" y="68.7">EN</text>
<text x="232.9" y="68.7">ISET</text>
<text x="241.8" y="67">3</text>
<text x="346.4" y="71.7">X32K_PA10</text>
<text x="346.4" y="68.2">X32K_PA11</text>
<text x="373.5" y="68.7">1</text>
<text x="377" y="70.5">PA11/X32KO/TMR2</text>
<text x="468.3" y="70.5">PA12/SCS/PWM4/AIN2</text>
<text x="506.4" y="68.7">28</text>
<text x="519.3" y="71.7">LED_CLK</text>
<text x="163" y="73.5">STDBY</text>
<text x="221.2" y="75.2">LED_EN_O</text>
<text x="373.5" y="75.8">3</text>
<text x="373.5" y="72.2">2</text>
<text x="377" y="77.5">VDCID</text>
<text x="377" y="74">PA10/X32KI/TMR1</text>
<text x="465.3" y="77.5">PA14/MOSI/TXD0_/AIN4</text>
<text x="466.3" y="74">PA13/SCK0/PWM5/AIN3</text>
<text x="506.4" y="72.2">27</text>
<text x="506.4" y="75.8">26</text>
<text x="519.3" y="75.2">LED_DAT</text>
<text x="163" y="82.3">CHRG</text>
<text x="346.4" y="78.8">CH_VSW</text>
<text x="373.5" y="79.3">4</text>
<text x="377" y="81.1">VSW</text>
<text x="465.1" y="81.1">PA15/MISO/RXD0_/AIN5</text>
<text x="506.4" y="79.3">25</text>
<text x="506.4" y="82.8">24</text>
<text x="519.3" y="78.8">ADC_BAT</text>
<text x="346.4" y="89.4">ACC_INT1</text>
<text x="373.5" y="89.9">7</text>
<text x="373.5" y="86.4">6</text>
<text x="377" y="88.1">PA8/RXD1/AIN12</text>
<text x="479.2" y="88.1">PA4/RXD3/AIN0</text>
<text x="479.5" y="84.6">PA5/TXD3/AIN1</text>
<text x="506.4" y="86.4">23</text>
<text x="506.4" y="89.9">22</text>
<text x="346.4" y="92.9">DBG_TCK</text>
<text x="373.5" y="93.4">8</text>
<text x="377" y="95.2">PB15/TCK/MISO_/DTR_</text>
<text x="377" y="91.7">PA9/TMR0/TXD1/AIN13</text>
<text x="494.6" y="91.7">VDCIA</text>
<text x="498.4" y="95.2">ANT</text>
<text x="506.4" y="93.4">21</text>
<text x="519.3" y="92.9">ANT</text>
<text x="346.4" y="96.4">DBG_TIO</text>
<text x="346.4" y="99.9">I2C_SCL</text>
<text x="371.5" y="100.5">10</text>
<text x="373.5" y="96.9">9</text>
<text x="377" y="98.7">PB14/TIO/DSR_/MOSI_/PWM10</text>
<text x="494.9" y="98.7">VINTA</text>
<text x="506.4" y="96.9">20</text>
<text x="506.4" y="100.5">19</text>
<text x="519.3" y="99.9">X32MI</text>
<text x="23.6" y="103.5">LED_CLK</text>
<text x="43.7" y="107.7" transform="rotate(-90 43.7 107.7)">4</text>
<text x="50.8" y="107.7" transform="rotate(-90 50.8 107.7)">6</text>
<text x="68.4" y="107.7" transform="rotate(-90 68.4 107.7)">4</text>
<text x="75.5" y="107.7" transform="rotate(-90 75.5 107.7)">6</text>
<text x="93.1" y="107.7" transform="rotate(-90 93.1 107.7)">4</text>
<text x="100.2" y="107.7" transform="rotate(-90 100.2 107.7)">6</text>
<text x="117.8" y="107.7" transform="rotate(-90 117.8 107.7)">4</text>
<text x="124.9" y="107.7" transform="rotate(-90 124.9 107.7)">6</text>
<text x="142.5" y="107.7" transform="rotate(-90 142.5 107.7)">4</text>
<text x="149.6" y="107.7" transform="rotate(-90 149.6 107.7)">6</text>
<text x="167.2" y="107.7" transform="rotate(-90 167.2 107.7)">4</text>
<text x="174.3" y="107.7" transform="rotate(-90 174.3 107.7)">6</text>
<text x="191.9" y="107.7" transform="rotate(-90 191.9 107.7)">4</text>
<text x="199" y="107.7" transform="rotate(-90 199 107.7)">6</text>
<text x="216.6" y="107.7" transform="rotate(-90 216.6 107.7)">4</text>
<text x="223.7" y="107.7" transform="rotate(-90 223.7 107.7)">6</text>
<text x="346.4" y="107">PB11_USB_P</text>
<text x="346.4" y="103.5">I2C_SDA</text>
<text x="371.5" y="107.5">12</text>
<text x="371.5" y="104">11</text>
<text x="377" y="105.8">PB12/U2D-/SCS_/SDA/RXD1_</text>
<text x="377" y="102.2">PB13/U2D+/SCK0_/SCL/TXD1_</text>
<text x="493.6" y="105.8">X32MO</text>
<text x="494.7" y="102.2">X32MI</text>
<text x="506.4" y="104">18</text>
<text x="506.4" y="107.5">17</text>
<text x="519.3" y="107">PB22_BOOT</text>
<text x="519.3" y="103.5">X32MO</text>
<text x="346.4" y="110.5">PB10_USB_N</text>
<text x="371.5" y="111.1">13</text>
<text x="377" y="112.8">PB10/UD-/TMR1_</text>
<text x="377" y="109.3">PB11/UD+/TMR2_</text>
<text x="451.5" y="112.8">PB23/RST/TMR0_/TXD2_/PWM11</text>
<text x="476.2" y="109.3">PB22/TMR3/RXD2</text>
<text x="506.4" y="111.1">16</text>
<text x="519.3" y="110.5">LED_EN</text>
<text x="534.1" y="111.4" transform="rotate(-90 534.1 111.4)">2</text>
<text x="45.5" y="115.4" transform="rotate(-90 45.5 115.4)">CKL</text>
<text x="70.2" y="115.4" transform="rotate(-90 70.2 115.4)">CKL</text>
<text x="94.9" y="115.4" transform="rotate(-90 94.9 115.4)">CKL</text>
<text x="119.6" y="115.4" transform="rotate(-90 119.6 115.4)">CKL</text>
<text x="144.3" y="115.4" transform="rotate(-90 144.3 115.4)">CKL</text>
<text x="169" y="115.4" transform="rotate(-90 169 115.4)">CKL</text>
<text x="193.7" y="115.4" transform="rotate(-90 193.7 115.4)">CKL</text>
<text x="218.4" y="115.4" transform="rotate(-90 218.4 115.4)">CKL</text>
<text x="346.4" y="114.1">TXD0</text>
<text x="371.5" y="114.6">14</text>
<text x="377" y="116.3">PB7/TXD0/PWM9</text>
<text x="442" y="117.8" transform="rotate(-90 442 117.8)">EP</text>
<text x="477.4" y="116.3">PB4/RXD0/PWM7</text>
<text x="506.4" y="114.6">15</text>
<text x="519.3" y="114.1">RXD0</text>
<text x="45.5" y="124.2" transform="rotate(-90 45.5 124.2)">SDI</text>
<text x="52.6" y="124.2" transform="rotate(-90 52.6 124.2)">SDO CKO</text>
<text x="70.2" y="124.2" transform="rotate(-90 70.2 124.2)">SDI</text>
<text x="77.3" y="124.2" transform="rotate(-90 77.3 124.2)">SDO CKO</text>
<text x="94.9" y="124.2" transform="rotate(-90 94.9 124.2)">SDI</text>
<text x="102" y="124.2" transform="rotate(-90 102 124.2)">SDO CKO</text>
<text x="119.6" y="124.2" transform="rotate(-90 119.6 124.2)">SDI</text>
<text x="126.6" y="124.2" transform="rotate(-90 126.6 124.2)">SDO CKO</text>
<text x="144.3" y="124.2" transform="rotate(-90 144.3 124.2)">SDI</text>
<text x="151.3" y="124.2" transform="rotate(-90 151.3 124.2)">SDO CKO</text>
<text x="169" y="124.2" transform="rotate(-90 169 124.2)">SDI</text>
<text x="176" y="124.2" transform="rotate(-90 176 124.2)">SDO CKO</text>
<text x="193.7" y="124.2" transform="rotate(-90 193.7 124.2)">SDI</text>
<text x="200.7" y="124.2" transform="rotate(-90 200.7 124.2)">SDO CKO</text>
<text x="218.4" y="124.2" transform="rotate(-90 218.4 124.2)">SDI</text>
<text x="225.4" y="124.2" transform="rotate(-90 225.4 124.2)">SDO CKO</text>
<text x="440.6" y="122.5" transform="rotate(-90 440.6 122.5)">29</text>
<text x="23.6" y="128.2">LED_DAT</text>
<text x="43.7" y="127.7" transform="rotate(-90 43.7 127.7)">3</text>
<text x="50.8" y="127.7" transform="rotate(-90 50.8 127.7)">1</text>
<text x="68.4" y="127.7" transform="rotate(-90 68.4 127.7)">3</text>
<text x="75.5" y="127.7" transform="rotate(-90 75.5 127.7)">1</text>
<text x="93.1" y="127.7" transform="rotate(-90 93.1 127.7)">3</text>
<text x="100.2" y="127.7" transform="rotate(-90 100.2 127.7)">1</text>
<text x="117.8" y="127.7" transform="rotate(-90 117.8 127.7)">3</text>
<text x="124.9" y="127.7" transform="rotate(-90 124.9 127.7)">1</text>
<text x="142.5" y="127.7" transform="rotate(-90 142.5 127.7)">3</text>
<text x="149.6" y="127.7" transform="rotate(-90 149.6 127.7)">1</text>
<text x="167.2" y="127.7" transform="rotate(-90 167.2 127.7)">3</text>
<text x="174.3" y="127.7" transform="rotate(-90 174.3 127.7)">1</text>
<text x="191.9" y="127.7" transform="rotate(-90 191.9 127.7)">3</text>
<text x="199" y="127.7" transform="rotate(-90 199 127.7)">1</text>
<text x="216.6" y="127.7" transform="rotate(-90 216.6 127.7)">3</text>
<text x="223.7" y="127.7" transform="rotate(-90 223.7 127.7)">1</text>
<text x="534.1" y="127.5" transform="rotate(-90 534.1 127.5)">1</text>
<text x="262" y="137.5">B1</text>
<text x="276.6" y="132.6" transform="rotate(-90 276.6 132.6)">0</text>
<text x="278" y="137.1" transform="rotate(-90 278 137.1)">0</text>
<text x="280.1" y="132.6" transform="rotate(-90 280.1 132.6)">0</text>
<text x="281.5" y="137.1" transform="rotate(-90 281.5 137.1)">0</text>
<text x="291.2" y="137.5">A12</text>
<text x="267.7" y="139.3">GND</text>
<text x="282.5" y="139.3">GND</text>
<text x="262" y="148.1">B4</text>
<text x="267.7" y="149.9">VBUS</text>
<text x="280.9" y="149.9">VBUS</text>
<text x="291.2" y="148.1">A9</text>
<text x="354.7" y="149.9">5</text>
<text x="358.2" y="148.1">5</text>
<text x="378.2" y="147.6">RXD0</text>
<text x="242.4" y="154.6">PB11_USB_P B6</text>
<text x="262" y="151.6">B5</text>
<text x="267.7" y="153.4">CC2</text>
<text x="281.1" y="153.4">SBU1</text>
<text x="291.2" y="155.2">A7</text>
<text x="291.2" y="151.6">A8</text>
<text x="298.8" y="154.6">PB10_USB_N</text>
<text x="354.7" y="153.4">4</text>
<text x="358.2" y="155.2">3</text>
<text x="358.2" y="151.6">4</text>
<text x="378.2" y="151.1">TXD0</text>
<text x="378.2" y="154.6">DBG_TIO</text>
<text x="242.4" y="158.2">PB10_USB_N B7</text>
<text x="267.7" y="156.9">DP2</text>
<text x="267.7" y="160.4">DN2</text>
<text x="282.9" y="156.9">DN1</text>
<text x="283.4" y="160.4">DP1</text>
<text x="291.2" y="158.7">A6</text>
<text x="298.8" y="158.2">PB11_USB_P</text>
<text x="354.7" y="160.4">2</text>
<text x="354.7" y="156.9">3</text>
<text x="358.2" y="158.7">2</text>
<text x="378.2" y="158.2">DBG_TCK</text>
<text x="51.9" y="165.2">LED_EN</text>
<text x="70.1" y="165.7">1</text>
<text x="73.6" y="167.5">A</text>
<text x="262" y="162.2">B8</text>
<text x="262" y="165.7">B9</text>
<text x="267.7" y="164">SBU2</text>
<text x="267.7" y="167.5">VBUS</text>
<text x="280.9" y="167.5">VBUS</text>
<text x="283.3" y="164">CC1</text>
<text x="291.2" y="165.7">A4</text>
<text x="291.2" y="162.2">A5</text>
<text x="354.7" y="164">1</text>
<text x="358.2" y="162.2">1</text>
<text x="33.8" y="171">VOUT</text>
<text x="44.3" y="169.3">2</text>
<text x="51.9" y="168.7">HALL</text>
<text x="70.1" y="169.3">2</text>
<text x="73.6" y="171">B</text>
<text x="93.7" y="172.8">4</text>
<text x="101.3" y="172.3">LED_EN_O</text>
<text x="90.2" y="174.6">Y</text>
<text x="260" y="176.3">B12</text>
<text x="267.7" y="178.1">GND</text>
<text x="278" y="179.5" transform="rotate(-90 278 179.5)">0</text>
<text x="281.5" y="179.5" transform="rotate(-90 281.5 179.5)">0</text>
<text x="282.5" y="178.1">GND</text>
<text x="291.2" y="176.3">A1</text>
<text x="276.6" y="184" transform="rotate(-90 276.6 184)">0</text>
<text x="280.1" y="184" transform="rotate(-90 280.1 184)">0</text>
</g>
<g font-size="3.2">
<text x="106" y="35.2">1</text>
<text x="220.1" y="35.2">2</text>
<text x="97.2" y="37">GND</text>
<text x="223.6" y="37">GND</text>
<text x="388.3" y="47.6">GND</text>
<text x="397.1" y="45.8">8</text>
<text x="486.9" y="45.8">4</text>
<text x="505.9" y="45.8">3</text>
<text x="358" y="49.3">6</text>
<text x="360.9" y="50.7">GND</text>
<text x="486.9" y="52.8">1</text>
<text x="505.9" y="52.8">2</text>
<text x="49" y="124.2" transform="rotate(-90 49 124.2)">GND VDD</text>
<text x="73.7" y="124.2" transform="rotate(-90 73.7 124.2)">GND VDD</text>
<text x="98.4" y="124.2" transform="rotate(-90 98.4 124.2)">GND VDD</text>
<text x="123.1" y="124.2" transform="rotate(-90 123.1 124.2)">GND VDD</text>
<text x="147.8" y="124.2" transform="rotate(-90 147.8 124.2)">GND VDD</text>
<text x="172.5" y="124.2" transform="rotate(-90 172.5 124.2)">GND VDD</text>
<text x="197.2" y="124.2" transform="rotate(-90 197.2 124.2)">GND VDD</text>
<text x="221.9" y="124.2" transform="rotate(-90 221.9 124.2)">GND VDD</text>
<text x="47.3" y="127.7" transform="rotate(-90 47.3 127.7)">2</text>
<text x="72" y="127.7" transform="rotate(-90 72 127.7)">2</text>
<text x="96.7" y="127.7" transform="rotate(-90 96.7 127.7)">2</text>
<text x="121.4" y="127.7" transform="rotate(-90 121.4 127.7)">2</text>
<text x="146" y="127.7" transform="rotate(-90 146 127.7)">2</text>
<text x="170.7" y="127.7" transform="rotate(-90 170.7 127.7)">2</text>
<text x="195.4" y="127.7" transform="rotate(-90 195.4 127.7)">2</text>
<text x="220.1" y="127.7" transform="rotate(-90 220.1 127.7)">2</text>
<text x="44.3" y="172.8">3</text>
<text x="70.1" y="172.8">3</text>
<text x="35.5" y="174.6">GND</text>
<text x="73.6" y="174.6">GND</text>
</g>
<g font-size="3.2" fill="#8d2323">
<text x="138.7" y="31.7">4</text>
<text x="143.9" y="33.1">VCC</text>
<text x="163.7" y="33.1">BAT</text>
<text x="173.2" y="31.7">3</text>
<text x="138.7" y="38.7">5</text>
<text x="143.9" y="40.1">STDBY</text>
<text x="162.8" y="40.1">GND</text>
<text x="173.2" y="38.7">2</text>
<text x="138.7" y="45.8">6</text>
<text x="143.9" y="47.2">PROG</text>
<text x="160.8" y="47.2">CHRG</text>
<text x="173.2" y="45.8">1</text>
</g>
<g font-size="3.2" fill="#f00">
<text x="384.7" y="39.8">VDDIO</text>
<text x="397.1" y="38.7">10</text>
<text x="388.5" y="44">VDD</text>
<text x="397.1" y="42.3">9</text>
<text x="373.5" y="82.8">5</text>
<text x="377" y="84.6">VIO33/VDD33</text>
<text x="47.3" y="107.7" transform="rotate(-90 47.3 107.7)">5</text>
<text x="72" y="107.7" transform="rotate(-90 72 107.7)">5</text>
<text x="96.7" y="107.7" transform="rotate(-90 96.7 107.7)">5</text>
<text x="121.4" y="107.7" transform="rotate(-90 121.4 107.7)">5</text>
<text x="146" y="107.7" transform="rotate(-90 146 107.7)">5</text>
<text x="170.7" y="107.7" transform="rotate(-90 170.7 107.7)">5</text>
<text x="195.4" y="107.7" transform="rotate(-90 195.4 107.7)">5</text>
<text x="220.1" y="107.7" transform="rotate(-90 220.1 107.7)">5</text>
<text x="35.7" y="167.5">VDD</text>
<text x="44.3" y="165.7">1</text>
<text x="85.6" y="167.5">VCC</text>
<text x="93.7" y="165.7">5</text>
</g>
<g font-size="1.8" fill="#00f">
<text x="368.7" y="56.7">I2C Addr. (7-bit): 0x19</text>
<text x="28.2" y="182">需要霍尔为推挽输出</text>
<text x="28.2" y="183.7">如果是开漏，就直接焊一个电阻上去</text>
</g>
</svg>
